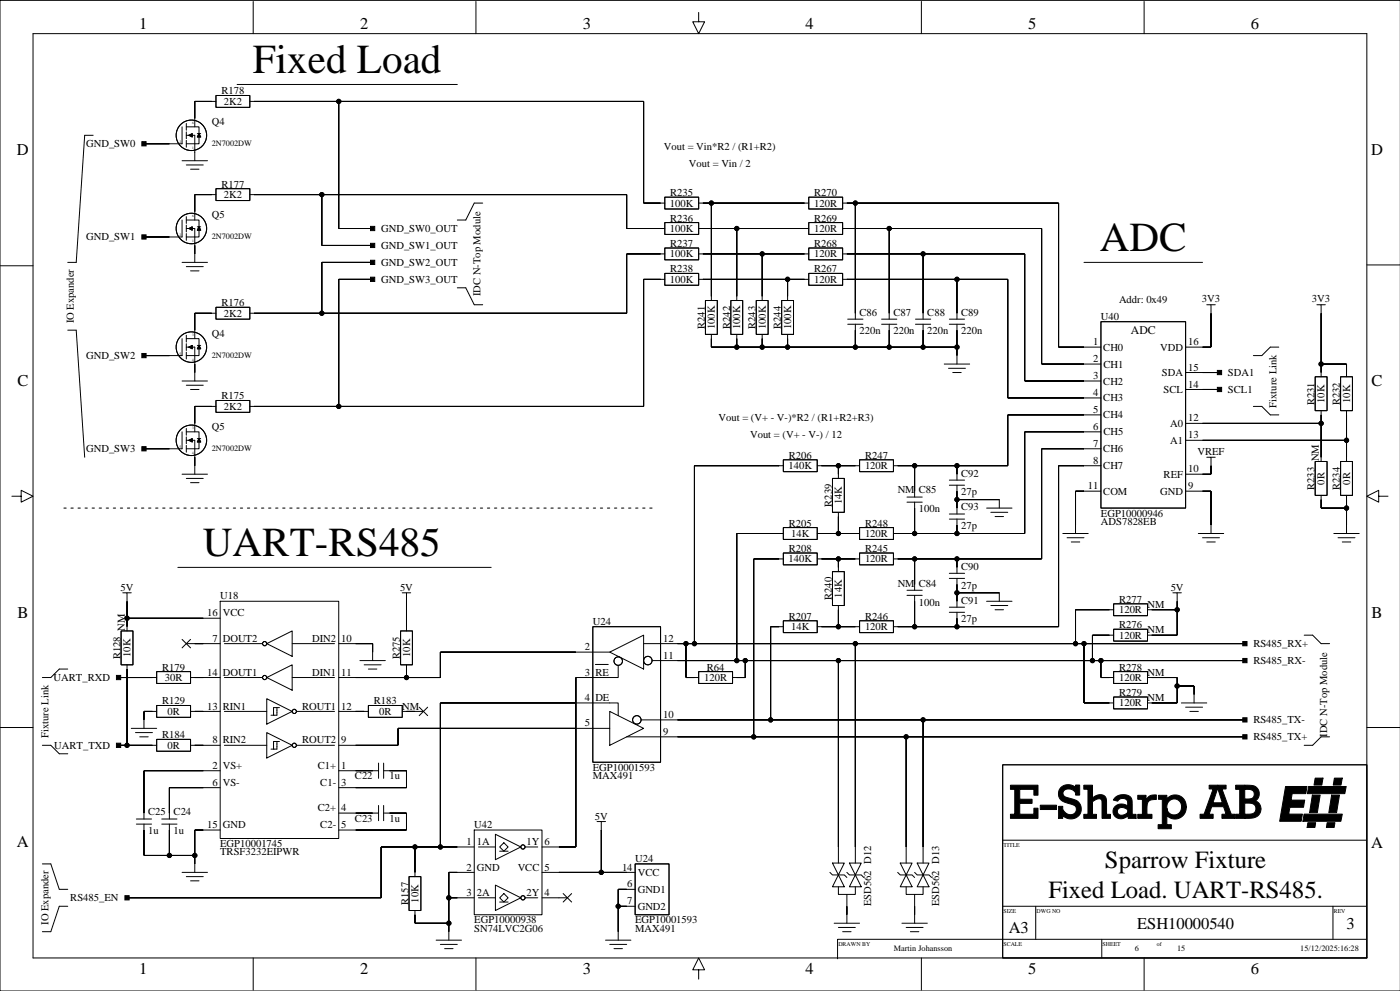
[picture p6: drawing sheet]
<svg xmlns="http://www.w3.org/2000/svg" width="420mm" height="297mm" viewBox="0 0 420 297" stroke-linecap="round" stroke-linejoin="round" font-family="sans-serif">
<g fill="none" stroke="#000" stroke-width=".3">
<path d="M9.9 10.1h400v277h-400zM75.9 .4v9.7M142.7 .4v9.7M209.5 3.7v2.8h1.8l-1.8 3.6-1.8-3.6h1.8M276.3 .4v9.7M343.1 .4v9.7M419.9 .1h-419.9v296.9h419.9M54.6 38v5.1h-11.4M55.9 38h3.8v2M55.9 37v2M55.9 39.5v2.1M64.8 28.6h10.1v3.6h-10.1z"/>
<path d="M64.8 30.4h-6.4v7.6M71.1 25.3h66M74.9 30.4h118.1v30.5h6.3M101.6 30.4v38.1h10.1M27.9 40.6h-2.5l-2.5 38h-2.6M54.6 48.2h7.6M55.9 40.6h2.5v7.6M55.9 42.1v2M55.9 49.4h5M56.6 40.6l1-.6v1.1zM57.1 50.7h2.6M58.4 45.6h.1"/>
<path d="M59.2 40h1M59.7 40l.5 1.1h-1zM59.7 41.1v2h-3.8M64.8 56.6h10.1v3.5h-10.1zM64.8 58.3h-6.4v7.7M74.9 58.3h113v10.2h11.4M96.5 58.3v15.3h15.2M199.3 59.1h10.2v3.6h-10.2zM242.5 59.1h10.2v3.6h-10.2zM0 79.7h9.9M54.6 66v5h-11.4M54.6 78.6h7.6"/>
<path d="M55.9 66h3.8v2M55.9 68.5h2.5v10.1M55.9 64.9v2.1M55.9 67.5v2M55.9 70v2M55.9 79.9h5M56.6 68.5l1-.5v1zM59.2 68h1M59.7 68l.5 1h-1zM59.7 69v2h-3.8M111.7 78.6h-15.2v15.3M144.7 60.9h-2.5l-2.5 5.1h-2.6"/>
<path d="M199.3 66.7h10.2v3.6h-10.2zM199.3 74.3h10.2v3.6h-10.2zM199.3 76.1h-11.4v17.8h-113M209.5 68.5h33M209.5 60.9h33M209.5 76.1h33M213.3 60.9v29.2M220.9 68.5v21.6M228.5 76.1v14M242.5 74.3h10.2v3.6h-10.2zM242.5 66.7h10.2v3.6h-10.2zM252.7 68.5h59.6v40.6h17.8"/>
<path d="M252.7 60.9h64.7v43.1h12.7M252.7 76.1h54.6v38.1h22.8M256.5 60.9v34.8M266.6 68.5v27.2M276.8 76.1v19.6M325 78.6h35.6M409.9 79.4h9.9M20.3 99h2.6l2.5 38.1M57.1 81.2h2.6M64.8 92.1h10.1v3.6h-10.1zM64.8 93.9h-6.4v7.6M111.7 83.7h-10.1v38.1"/>
<path d="M137.1 86.3h2.6l2.5 5h2.5M199.3 81.9h10.2v3.6h-10.2zM199.3 83.7h-6.3v38.1h-118.1M209.5 83.7h33M211.5 90.1h3.6v10.1h-3.6zM219.2 90.1h3.5v10.1h-3.5zM226.8 90.1h3.5v10.1h-3.5zM234.4 90.1h3.5v10.1h-3.5zM236.2 83.7v6.4M242.5 81.9h10.2v3.6h-10.2zM252.7 83.7h49.5v35.6h27.9M254.2 95.7h4.6"/>
<path d="M254.2 97.2h4.6M256.5 97.2v6.8M264.4 95.7h4.5M264.4 97.2h4.5M266.6 97.2v6.8M274.5 95.7h4.6M274.5 97.2h4.6M276.8 97.2v6.8M284.7 95.7h4.5M284.7 97.2h4.5M287 83.7v12M287 97.2v11.9"/>
<path d="M330.1 96.4h25.4v55.9h-25.4zM361.9 91.3h1.2v12.7h-7.6M363.1 93.9h.1M363.1 91.3h1.3M394.9 91.3h1.2v21.6M396.1 93.9h.1M396.1 91.3h1.3M54.6 101.5v5.1h-11.4M54.6 114.2h7.6M55.9 101.5h3.8v2M55.9 104h2.5v10.2M55.9 100.5v2"/>
<path d="M55.9 103v2.1M55.9 105.6v2M55.9 115.5h5M56.6 104l1-.5v1.1zM57.1 116.7h2.6M59.2 103.5h1M59.7 103.5l.5 1.1h-1zM59.7 104.6v2h-3.8M213.3 100.2v3.8h73.7M220.9 100.2v3.8M228.5 100.2v3.8M236.2 100.2v3.8"/>
<path d="M283.1 109.1h7.7M284.4 110.4h5.1M285.7 111.7h2.5M355.5 116.7h10.2M355.5 111.7h10.2M383.5 104h-2.6l-2.5 2.6h-2.6M394.4 112.9h3.5v10.2h-3.5zM396.1 109.1h7.7v3.8M402 112.9h3.5v10.2h-3.5zM54.6 129.4v5.1h-11.4M55.9 129.4h3.8v2.1M55.9 132h2.5v10.1"/>
<path d="M55.9 128.4v2.1M55.9 131v2M55.9 133.5v2M56.6 132l1-.5v1zM59.2 131.5h1M59.7 131.5l.5 1h-1zM59.7 132.5v2h-3.8M64.8 120h10.1v3.6h-10.1zM64.8 121.8h-6.4v7.6M234.9 137.8h10.2v3.6h-10.2zM234.9 139.6h-26.7v53.3M245.1 139.6h12.7"/>
<path d="M251.4 139.6v3.8M257.8 137.8h10.1v3.6h-10.1zM274.3 139.6v9.4M287 139.6v4.3M330.1 129.4h-22.8v30.5h-39.4M330.1 124.4h-27.9v15.2h-34.3M330.1 139.6h-12.7v48.2h-49.5M330.1 134.5h-17.8v33h-44.4M355.5 132h48.3M355.5 126.9h40.6M361.9 137.1h1.2v5h-7.6M363.1 139.6h.1"/>
<path d="M363.1 137.1h1.3M375.8 121.8h2.6l2.5 2.6h2.6M394.4 138.3h3.5v10.2h-3.5zM396.1 123.1v15.2M402 138.3h3.5v10.2h-3.5zM403.8 123.1v15.2M3.6 148.7h2.7v-1.7l3.6 1.7-3.6 1.8v-1.8M54.6 142.1h7.6M55.9 143.4h5M57.1 144.7h2.6M234.9 158.1h10.2v3.6h-10.2zM234.9 159.9h-14v38.1"/>
<path d="M245.1 159.9h12.7M249.6 143.4h3.6v10.2h-3.6zM251.4 153.6v6.3M257.8 158.1h10.1v3.6h-10.1zM272 149h4.5M272 150.5h4.5M274.3 150.5v9.4M284.7 145.4h4.5M284.7 143.9h4.5M284.7 155.6h4.5M284.7 154.1h4.5M287 145.4v8.7"/>
<path d="M287 155.6v4.3M287 149.8h12.7v2.5M295.8 152.3h7.7M297.1 153.6h5.1M298.4 154.8h2.5M318.7 159.9h7.6M330.1 147.2h-7.6v12.7M355.5 147.2h7.6v12.7M359.3 159.9h7.6M396.1 148.5v3.8h7.7M400 159.9h7.6M403.8 148.5v11.4"/>
<path d="M413.4 148.7v-1.7l-3.5 1.7 3.5 1.8v-1.8h2.8M36.8 177.7h1.3v11.4M38.1 177.7h1.3M53.3 170.1h94M120.6 177.7h1.3v11.4M121.9 177.7h1.3M234.9 165.8h10.2v3.5h-10.2zM234.9 167.5h-8.9v53.4M245.1 167.5h12.7M249.6 171.3h3.6v10.2h-3.6zM251.4 167.5v3.8M257.8 165.8h10.1v3.5h-10.1z"/>
<path d="M272 176.9h4.5M272 178.4h4.5M274.3 167.5v9.4M274.3 178.4v9.4M284.7 173.4h4.5M284.7 171.8h4.5M287 177.7h12.7v2.5M287 167.5v4.3M287 173.4v8.6M320 161.2h5M321.2 162.4h2.6M351.7 177.7h1.3v12.7h-8.9"/>
<path d="M353 177.7h1.2M360.6 161.2h5.1M361.9 162.4h2.5M401.2 161.2h5.1M402.5 162.4h2.5M36.3 189.1h3.6v10.2h-3.6zM38.1 180.2h.1M38.1 185.3h27.9M38.1 199.3v24.1M54.6 191.7l2.5 2.5M55.9 192.9h10.1M57.1 191.7l-2.5 2.5"/>
<path d="M66 180.2h35.6v71.1h-35.6zM67.3 192.9h11.4M80 192.9l7.6-3.8v7.6zM87.6 192.9h12.7M101.6 192.9h10.1v5.1M107.9 198h7.6M109.2 199.3h5.1M120.1 189.1h3.6v10.2h-3.6zM121.9 180.2h.1M121.9 199.3v3.8M177.8 187.8h20.3v40.7h-20.3zM178.5 199.2h3.9"/>
<path d="M182.8 195.5l10.2-5.1v10.1zM182.8 195.5h-50.7v7.6h-30.5M185.4 199.4v3.7h-12.7v50.8h-10.2M193 192.9h180.3M195.5 198h177.8M205.7 192.9v10.2h3.8M223.5 198v5.1h-3.8M234.9 186.1h10.2v3.5h-10.2zM234.9 187.8h-3.8v28M245.1 187.8h12.7M251.4 181.5v6.3M251.4 198v60.7"/>
<path d="M256.5 192.9v65.8M257.8 186.1h10.1v3.5h-10.1zM284.7 183.5h4.5M284.7 182h4.5M287 183.5v4.3M295.8 180.2h7.7M297.1 181.5h5.1M298.4 182.8h2.5M325 192.9v17.8h8.9M330.1 198v5.1h3.8M333.9 188.6h10.2v3.6h-10.2zM333.9 181h10.2v3.5h-10.2z"/>
<path d="M333.9 190.4h-6.3v7.6M333.9 182.8h-11.4v10.1M344.1 182.8h8.9M353 180.2h.1M391.1 190.4h2.5l2.5 2.5h2.6M0 218.1h9.9M20.3 200.5h-2.5l-2.6 2.6h-2.5M35.6 203.1h11.4M39.4 218.3h7.6M40.6 219.6h5.1M47 201.3h10.1v3.6h-10.1zM47 211.5h10.1v3.5h-10.1z"/>
<path d="M47 213.2h-3.8v5.1M57.1 203.1h8.9M57.1 213.2h8.9M67.3 203.1h11.4M67.3 213.2h12.7M80 209.4l7.6 3.8-7.6 3.8zM80 203.1l7.6-3.8v7.6zM80 219.6l7.6 3.8-7.6 3.8zM83 212.1v2.3h-1.7M83.8 212.1h-1.8v2.3M87.6 203.1h12.7M88.9 213.2h11.4"/>
<path d="M101.6 213.2h8.9M110.5 211.5h10.1v3.5h-10.1zM110.5 200.5h2.5M120.6 213.2h6.4M125.7 212l2.5 2.5M128.2 212l-2.5 2.5M182.8 213.2l10.2 5.1-10.2 5.1zM182.8 218.3h-63.4v5.1h-17.8M185.4 214.5v-3.8h-53.3v43.2M192.2 215.8h181.1M209.5 201.3h10.2v3.6h-10.2zM276.8 215.8v42.9"/>
<path d="M333.9 201.3h10.2v3.6h-10.2zM333.9 208.9h10.2v3.6h-10.2zM344.1 203.1h8.9v7.6h-8.9M353 205.6h5.1v5.1M354.2 210.7h7.7M355.5 212h5.1M356.8 213.2h2.5M409.9 218.1h9.9M12.7 223.4h2.5l2.6 2.5h2.5M35.6 223.4h11.4M41.9 220.9h2.5M47 221.6h10.1v3.6h-10.1z"/>
<path d="M57.1 223.4h8.9M66 236.1h-15.2v9.4M66 231h-22.8v14.5M67.3 223.4h12.7M83 222.3v2.2h-1.7M83.8 222.3h-1.8v2.2M88.9 223.4h11.4M101.6 231h11.9M113.5 228.7v4.6M115 231h6.9v5.1h-20.3M115 228.7v4.6M187.9 220.9h185.4"/>
<path d="M271.7 220.9v37.8M300.7 229.2h109.2v57.9h-109.2zM398.7 220.9h-2.6l-2.5 2.5h-2.5M12.7 258.9h2.5l2.6 7.7h2.5M40.9 247h4.6M40.9 245.5h4.6M43.2 247v9.4h15.2M48.5 247h4.6M48.5 245.5h4.6M50.8 247v9.4M66 248.8h-7.6v12.7M101.6 243.7h11.9"/>
<path d="M113.5 241.4v4.6M115 243.7h6.9v5.1h-20.3M115 241.4v4.6M124.4 253.9v8.9M142.2 248.8h20.3v25.4h-20.3zM142.2 253.9h-27.9v15.2h-76.2M143.5 253.9h5.1M148.6 250.1l7.6 3.8-7.6 3.8zM149.8 255.1h2.6M151.1 252.6l1.3 1.3-1.3 1.2-1.3-1.2zM157.4 253.9h3.9M179 246.3h1.3v15.2"/>
<path d="M180.3 248.8h.1M180.3 246.3h1.3M190.5 258.9h10.1v15.3h-10.1zM249.6 258.7h3.6l-1.8 3.5zM254.7 258.7h3.6l-1.8 3.5zM269.9 258.7h3.6l-1.8 3.5zM275 258.7h3.6l-1.8 3.5zM300.7 251.8h108.9M20.3 271.6h-2.5l-2.6 7.7h-2.5M54.6 261.5h7.6M55.9 262.8h5M57.1 264h2.6"/>
<path d="M122.7 262.8h3.5v10.1h-3.5zM124.4 272.9v3.8h10.2M134.6 269.1h7.6M142.2 261.5h-7.6v20.3M143.5 269.1h5.1M148.6 265.3l7.6 3.8-7.6 3.8zM149.8 270.4h2.6M151.1 267.8l1.3 1.3-1.3 1.3-1.3-1.3zM157.4 269.1h3.9M162.5 261.5h28M162.5 269.1h7.6M167.6 269.1h.1"/>
<path d="M168.9 267.8l2.5 2.6M171.4 267.8l-2.5 2.6M185.4 271.6h5.1M190.5 266.6h-5.1v15.2M248.9 261.5l.7 .7h3.6l.7 .8M250.1 276.7h7.7M251.4 262.2l1.8 3.6h-3.6zM251.4 265.8v2.3h5.1v-2.3M251.4 278h5.1M252.7 279.3h2.5M253.9 261.5l.8 .7h3.6l.7 .8M253.9 268.1v8.6"/>
<path d="M256.5 262.2l1.8 3.6h-3.6zM269.2 261.5l.7 .7h3.6l.8 .8M270.4 276.7h7.7M271.7 262.2l1.8 3.6h-3.6zM271.7 265.8v2.3h5.1v-2.3M271.7 278h5.1M273 279.3h2.5M274.3 261.5l.7 .7h3.6l.7 .8M274.3 268.1v8.6M276.8 262.2l1.8 3.6h-3.6zM300.7 271.6h108.9M310.6 271.6v9.9"/>
<path d="M399.7 271.6v9.9M75.9 287.1v9.7M130.8 281.8h7.6M132.1 283.1h5M133.3 284.3h2.6M142.7 287.1v9.7M181.6 281.8h7.6M182.8 283.1h5.1M184.1 284.3h2.5M209.5 290.7h1.8l-1.8-3.6-1.8 3.6h1.8v2.8M276.3 287.1v9.7M330.4 281.5v5.6"/>
<path d="M343.1 287.1v9.7M409.6 281.5h-158.5v5.9"/>
<circle cx="101.6" cy="30.4" r=".63"/>
<circle cx="57.4" cy="40.6" r="4.6"/>
<circle cx="96.5" cy="58.3" r=".63"/>
<circle cx="57.4" cy="68.5" r="4.6"/>
<circle cx="213.3" cy="60.9" r=".63"/>
<circle cx="220.9" cy="68.5" r=".63"/>
<circle cx="228.5" cy="76.1" r=".63"/>
<circle cx="256.5" cy="60.9" r=".63"/>
<circle cx="266.6" cy="68.5" r=".63"/>
<circle cx="276.8" cy="76.1" r=".63"/>
<circle cx="96.5" cy="93.9" r=".63"/>
<circle cx="236.2" cy="83.7" r=".63"/>
<circle cx="287" cy="83.7" r=".63"/>
<circle cx="57.4" cy="104" r="4.6"/>
<circle cx="220.9" cy="104" r=".63"/>
<circle cx="228.5" cy="104" r=".63"/>
<circle cx="236.2" cy="104" r=".63"/>
<circle cx="256.5" cy="104" r=".63"/>
<circle cx="266.6" cy="104" r=".63"/>
<circle cx="276.8" cy="104" r=".63"/>
<circle cx="287" cy="104" r=".63"/>
<circle cx="396.1" cy="109.1" r=".63"/>
<circle cx="57.4" cy="132" r="4.6"/>
<circle cx="101.6" cy="121.8" r=".63"/>
<circle cx="251.4" cy="139.6" r=".63"/>
<circle cx="274.3" cy="139.6" r=".63"/>
<circle cx="287" cy="139.6" r=".63"/>
<circle cx="396.1" cy="126.9" r=".63"/>
<circle cx="403.8" cy="132" r=".63"/>
<circle cx="251.4" cy="159.9" r=".63"/>
<circle cx="274.3" cy="159.9" r=".63"/>
<circle cx="287" cy="149.8" r=".63"/>
<circle cx="287" cy="159.9" r=".63"/>
<circle cx="403.8" cy="152.3" r=".63"/>
<circle cx="251.4" cy="167.5" r=".63"/>
<circle cx="274.3" cy="167.5" r=".63"/>
<circle cx="287" cy="177.7" r=".63"/>
<circle cx="287" cy="167.5" r=".63"/>
<circle cx="38.1" cy="185.3" r=".63"/>
<circle cx="79.4" cy="192.9" r=".63"/>
<circle cx="185.4" cy="198.2" r="1.27"/>
<circle cx="194.3" cy="198" r="1.27"/>
<circle cx="205.7" cy="192.9" r=".63"/>
<circle cx="208.2" cy="192.9" r=".63"/>
<circle cx="220.9" cy="198" r=".63"/>
<circle cx="223.5" cy="198" r=".63"/>
<circle cx="251.4" cy="198" r=".63"/>
<circle cx="251.4" cy="187.8" r=".63"/>
<circle cx="256.5" cy="192.9" r=".63"/>
<circle cx="274.3" cy="187.8" r=".63"/>
<circle cx="287" cy="187.8" r=".63"/>
<circle cx="322.5" cy="192.9" r=".63"/>
<circle cx="325" cy="192.9" r=".63"/>
<circle cx="327.6" cy="198" r=".63"/>
<circle cx="330.1" cy="198" r=".63"/>
<circle cx="353" cy="182.8" r=".63"/>
<circle cx="79.4" cy="203.1" r=".63"/>
<circle cx="88.2" cy="213.2" r=".63"/>
<circle cx="121.9" cy="203.1" r=".63"/>
<circle cx="191" cy="215.8" r="1.27"/>
<circle cx="231.1" cy="215.8" r=".63"/>
<circle cx="276.8" cy="215.8" r=".63"/>
<circle cx="353" cy="205.6" r=".63"/>
<circle cx="38.1" cy="223.4" r=".63"/>
<circle cx="88.2" cy="223.4" r=".63"/>
<circle cx="226" cy="220.9" r=".63"/>
<circle cx="271.7" cy="220.9" r=".63"/>
<circle cx="50.8" cy="256.4" r=".63"/>
<circle cx="58.4" cy="256.4" r=".63"/>
<circle cx="124.4" cy="253.9" r=".63"/>
<circle cx="132" cy="253.9" r=".63"/>
<circle cx="156.8" cy="253.9" r=".63"/>
<circle cx="134.6" cy="269.1" r=".63"/>
<circle cx="134.6" cy="276.7" r=".63"/>
<circle cx="156.8" cy="269.1" r=".63"/>
<circle cx="180.3" cy="261.5" r=".63"/>
<circle cx="185.4" cy="271.6" r=".63"/>
</g>
<g fill="#000" stroke="#000" stroke-width=".3">
<path d="M58.4 30.4v5.1z" fill-rule="evenodd"/>
<path d="M58.4 30.4h5.1z" fill-rule="evenodd"/>
<path d="M76.2 30.4h25.4z" fill-rule="evenodd"/>
<path d="M101.6 30.4v38.1z" fill-rule="evenodd"/>
<path d="M101.6 30.4h91.4z" fill-rule="evenodd"/>
<path d="M193 30.4v30.5z" fill-rule="evenodd"/>
<path d="M42.5 42.5h1.3v1.2h-1.3z" fill-rule="evenodd"/>
<path d="M43.2 43.1h7.6z" fill-rule="evenodd"/>
<path d="M56.6 40.6l1-.6v1.1z" fill-rule="evenodd"/>
<path d="M58.4 58.3v5.1z" fill-rule="evenodd"/>
<path d="M59.7 40l.5 1.1h-1z" fill-rule="evenodd"/>
<path d="M58.4 58.3h5.1z" fill-rule="evenodd"/>
<path d="M76.2 58.3h20.3z" fill-rule="evenodd"/>
<path d="M96.5 58.3v15.3z" fill-rule="evenodd"/>
<path d="M187.9 58.3v10.2z" fill-rule="evenodd"/>
<path d="M96.5 58.3h91.4z" fill-rule="evenodd"/>
<path d="M42.5 70.4h1.3v1.3h-1.3z" fill-rule="evenodd"/>
<path d="M43.2 71h7.6z" fill-rule="evenodd"/>
<path d="M56.6 68.5l1-.5v1z" fill-rule="evenodd"/>
<path d="M58.4 73.6v2.5z" fill-rule="evenodd"/>
<path d="M59.7 68l.5 1h-1z" fill-rule="evenodd"/>
<path d="M96.5 78.6v15.3z" fill-rule="evenodd"/>
<path d="M111.1 67.9h1.3v1.2h-1.3z" fill-rule="evenodd"/>
<path d="M111.1 72.9h1.3v1.3h-1.3z" fill-rule="evenodd"/>
<path d="M111.1 78h1.3v1.3h-1.3z" fill-rule="evenodd"/>
<path d="M101.6 68.5h10.1z" fill-rule="evenodd"/>
<path d="M96.5 73.6h15.2z" fill-rule="evenodd"/>
<path d="M96.5 78.6h15.2z" fill-rule="evenodd"/>
<path d="M187.9 76.1v17.8z" fill-rule="evenodd"/>
<path d="M193 60.9h5.1z" fill-rule="evenodd"/>
<path d="M187.9 68.5h10.2z" fill-rule="evenodd"/>
<path d="M187.9 76.1h10.2z" fill-rule="evenodd"/>
<path d="M210.8 60.9h2.5z" fill-rule="evenodd"/>
<path d="M213.3 60.9v27.9z" fill-rule="evenodd"/>
<path d="M210.8 68.5h10.1z" fill-rule="evenodd"/>
<path d="M220.9 68.5v20.3z" fill-rule="evenodd"/>
<path d="M228.5 76.1v12.7z" fill-rule="evenodd"/>
<path d="M210.8 76.1h17.7z" fill-rule="evenodd"/>
<path d="M213.3 60.9h27.9z" fill-rule="evenodd"/>
<path d="M220.9 68.5h20.3z" fill-rule="evenodd"/>
<path d="M228.5 76.1h12.7z" fill-rule="evenodd"/>
<path d="M253.9 60.9h2.6z" fill-rule="evenodd"/>
<path d="M256.5 60.9v33z" fill-rule="evenodd"/>
<path d="M253.9 68.5h12.7z" fill-rule="evenodd"/>
<path d="M266.6 68.5v25.4z" fill-rule="evenodd"/>
<path d="M253.9 76.1h22.9z" fill-rule="evenodd"/>
<path d="M276.8 76.1v17.8z" fill-rule="evenodd"/>
<path d="M276.8 76.1h30.5z" fill-rule="evenodd"/>
<path d="M307.3 76.1v38.1z" fill-rule="evenodd"/>
<path d="M266.6 68.5h45.7z" fill-rule="evenodd"/>
<path d="M312.3 68.5v40.6z" fill-rule="evenodd"/>
<path d="M256.5 60.9h60.9z" fill-rule="evenodd"/>
<path d="M317.4 60.9v43.1z" fill-rule="evenodd"/>
<path d="M58.4 93.9v5.1z" fill-rule="evenodd"/>
<path d="M58.4 93.9h5.1z" fill-rule="evenodd"/>
<path d="M76.2 93.9h20.3z" fill-rule="evenodd"/>
<path d="M101.6 83.7v38.1z" fill-rule="evenodd"/>
<path d="M111.1 83.1h1.3v1.3h-1.3z" fill-rule="evenodd"/>
<path d="M101.6 83.7h10.1z" fill-rule="evenodd"/>
<path d="M96.5 93.9h91.4z" fill-rule="evenodd"/>
<path d="M193 83.7v38.1z" fill-rule="evenodd"/>
<path d="M193 83.7h5.1z" fill-rule="evenodd"/>
<path d="M236.2 83.7v5.1z" fill-rule="evenodd"/>
<path d="M210.8 83.7h25.4z" fill-rule="evenodd"/>
<path d="M236.2 83.7h5z" fill-rule="evenodd"/>
<path d="M256.5 99v5z" fill-rule="evenodd"/>
<path d="M266.6 99v5z" fill-rule="evenodd"/>
<path d="M276.8 99v5z" fill-rule="evenodd"/>
<path d="M287 99v5z" fill-rule="evenodd"/>
<path d="M287 83.7v10.2z" fill-rule="evenodd"/>
<path d="M253.9 83.7h33.1z" fill-rule="evenodd"/>
<path d="M287 83.7h15.2z" fill-rule="evenodd"/>
<path d="M302.2 83.7v35.6z" fill-rule="evenodd"/>
<path d="M363.1 93.9v10.1z" fill-rule="evenodd"/>
<path d="M396.1 93.9v15.2z" fill-rule="evenodd"/>
<path d="M42.5 105.9h1.3v1.3h-1.3z" fill-rule="evenodd"/>
<path d="M43.2 106.6h7.6z" fill-rule="evenodd"/>
<path d="M56.6 104l1-.5v1.1z" fill-rule="evenodd"/>
<path d="M58.4 109.1v2.6z" fill-rule="evenodd"/>
<path d="M59.7 103.5l.5 1.1h-1z" fill-rule="evenodd"/>
<path d="M213.3 101.5v2.5z" fill-rule="evenodd"/>
<path d="M213.3 104h7.6z" fill-rule="evenodd"/>
<path d="M220.9 101.5v2.5z" fill-rule="evenodd"/>
<path d="M228.5 101.5v2.5z" fill-rule="evenodd"/>
<path d="M220.9 104h7.6z" fill-rule="evenodd"/>
<path d="M228.5 104h7.7z" fill-rule="evenodd"/>
<path d="M236.2 101.5v2.5z" fill-rule="evenodd"/>
<path d="M236.2 104h20.3z" fill-rule="evenodd"/>
<path d="M256.5 104h10.1z" fill-rule="evenodd"/>
<path d="M266.6 104h10.2z" fill-rule="evenodd"/>
<path d="M287 104v2.6z" fill-rule="evenodd"/>
<path d="M276.8 104h10.2z" fill-rule="evenodd"/>
<path d="M312.3 109.1h12.7z" fill-rule="evenodd"/>
<path d="M302.2 119.3h22.8z" fill-rule="evenodd"/>
<path d="M307.3 114.2h17.7z" fill-rule="evenodd"/>
<path d="M317.4 104h7.6z" fill-rule="evenodd"/>
<path d="M360.6 104h2.5z" fill-rule="evenodd"/>
<path d="M365 111h1.3v1.3h-1.3z" fill-rule="evenodd"/>
<path d="M365 116.1h1.3v1.3h-1.3z" fill-rule="evenodd"/>
<path d="M360.6 111.7h5.1z" fill-rule="evenodd"/>
<path d="M360.6 116.7h5.1z" fill-rule="evenodd"/>
<path d="M396.1 109.1v2.6z" fill-rule="evenodd"/>
<path d="M396.1 109.1h7.7z" fill-rule="evenodd"/>
<path d="M403.8 109.1v2.6z" fill-rule="evenodd"/>
<path d="M42.5 133.9h1.3v1.3h-1.3z" fill-rule="evenodd"/>
<path d="M43.2 134.5h7.6z" fill-rule="evenodd"/>
<path d="M56.6 132l1-.5v1z" fill-rule="evenodd"/>
<path d="M58.4 137.1v2.5z" fill-rule="evenodd"/>
<path d="M58.4 121.8v5.1z" fill-rule="evenodd"/>
<path d="M59.7 131.5l.5 1h-1z" fill-rule="evenodd"/>
<path d="M58.4 121.8h5.1z" fill-rule="evenodd"/>
<path d="M76.2 121.8h25.4z" fill-rule="evenodd"/>
<path d="M101.6 121.8h91.4z" fill-rule="evenodd"/>
<path d="M208.2 139.6v53.3z" fill-rule="evenodd"/>
<path d="M208.2 139.6h25.4z" fill-rule="evenodd"/>
<path d="M246.3 139.6h5.1z" fill-rule="evenodd"/>
<path d="M251.4 139.6v2.5z" fill-rule="evenodd"/>
<path d="M251.4 139.6h5.1z" fill-rule="evenodd"/>
<path d="M269.2 139.6h5.1z" fill-rule="evenodd"/>
<path d="M274.3 139.6v7.6z" fill-rule="evenodd"/>
<path d="M287 139.6v2.5z" fill-rule="evenodd"/>
<path d="M274.3 139.6h12.7z" fill-rule="evenodd"/>
<path d="M302.2 124.4v15.2z" fill-rule="evenodd"/>
<path d="M287 139.6h15.2z" fill-rule="evenodd"/>
<path d="M307.3 129.4v30.5z" fill-rule="evenodd"/>
<path d="M312.3 134.5v33z" fill-rule="evenodd"/>
<path d="M317.4 139.6v48.2z" fill-rule="evenodd"/>
<path d="M312.3 134.5h12.7z" fill-rule="evenodd"/>
<path d="M317.4 139.6h7.6z" fill-rule="evenodd"/>
<path d="M302.2 124.4h22.8z" fill-rule="evenodd"/>
<path d="M307.3 129.4h17.7z" fill-rule="evenodd"/>
<path d="M363.1 139.6v2.5z" fill-rule="evenodd"/>
<path d="M360.6 126.9h35.5z" fill-rule="evenodd"/>
<path d="M396.1 126.9v10.2z" fill-rule="evenodd"/>
<path d="M396.1 124.4v2.5z" fill-rule="evenodd"/>
<path d="M403.8 124.4v7.6z" fill-rule="evenodd"/>
<path d="M403.8 132v5.1z" fill-rule="evenodd"/>
<path d="M360.6 132h43.2z" fill-rule="evenodd"/>
<path d="M220.9 159.9v38.1z" fill-rule="evenodd"/>
<path d="M220.9 159.9h12.7z" fill-rule="evenodd"/>
<path d="M246.3 159.9h5.1z" fill-rule="evenodd"/>
<path d="M251.4 154.8v5.1z" fill-rule="evenodd"/>
<path d="M251.4 159.9h5.1z" fill-rule="evenodd"/>
<path d="M269.2 159.9h5.1z" fill-rule="evenodd"/>
<path d="M274.3 152.3v7.6z" fill-rule="evenodd"/>
<path d="M287 149.8v2.5z" fill-rule="evenodd"/>
<path d="M287 147.2v2.6z" fill-rule="evenodd"/>
<path d="M287 157.4v2.5z" fill-rule="evenodd"/>
<path d="M274.3 159.9h12.7z" fill-rule="evenodd"/>
<path d="M287 149.8h12.7z" fill-rule="evenodd"/>
<path d="M287 159.9h20.3z" fill-rule="evenodd"/>
<path d="M322.5 147.2v10.2z" fill-rule="evenodd"/>
<path d="M322.5 147.2h2.5z" fill-rule="evenodd"/>
<path d="M363.1 147.2v10.2z" fill-rule="evenodd"/>
<path d="M360.6 147.2h2.5z" fill-rule="evenodd"/>
<path d="M360.6 142.1h2.5z" fill-rule="evenodd"/>
<path d="M396.1 149.8v2.5z" fill-rule="evenodd"/>
<path d="M403.8 149.8v2.5z" fill-rule="evenodd"/>
<path d="M396.1 152.3h7.7z" fill-rule="evenodd"/>
<path d="M403.8 152.3v5.1z" fill-rule="evenodd"/>
<path d="M226 167.5v53.4z" fill-rule="evenodd"/>
<path d="M226 167.5h7.6z" fill-rule="evenodd"/>
<path d="M251.4 167.5v2.6z" fill-rule="evenodd"/>
<path d="M246.3 167.5h5.1z" fill-rule="evenodd"/>
<path d="M251.4 167.5h5.1z" fill-rule="evenodd"/>
<path d="M269.2 167.5h5.1z" fill-rule="evenodd"/>
<path d="M274.3 167.5v7.6z" fill-rule="evenodd"/>
<path d="M287 177.7v2.5z" fill-rule="evenodd"/>
<path d="M287 175.1v2.6z" fill-rule="evenodd"/>
<path d="M287 167.5v2.6z" fill-rule="evenodd"/>
<path d="M274.3 167.5h12.7z" fill-rule="evenodd"/>
<path d="M287 177.7h12.7z" fill-rule="evenodd"/>
<path d="M287 167.5h25.3z" fill-rule="evenodd"/>
<path d="M38.1 185.3v2.5z" fill-rule="evenodd"/>
<path d="M38.1 180.2v5.1z" fill-rule="evenodd"/>
<path d="M38.1 185.3h22.8z" fill-rule="evenodd"/>
<path d="M58.4 192.9h2.5z" fill-rule="evenodd"/>
<path d="M106.7 192.9h5z" fill-rule="evenodd"/>
<path d="M111.7 192.9v2.6z" fill-rule="evenodd"/>
<path d="M121.9 180.2v7.6z" fill-rule="evenodd"/>
<path d="M132.1 195.5v7.6z" fill-rule="evenodd"/>
<path d="M132.1 195.5h40.6z" fill-rule="evenodd"/>
<path d="M205.7 192.9v10.2z" fill-rule="evenodd"/>
<path d="M203.2 192.9h2.5z" fill-rule="evenodd"/>
<path d="M205.7 192.9h2.5z" fill-rule="evenodd"/>
<path d="M203.2 198h17.7z" fill-rule="evenodd"/>
<path d="M220.9 198h2.6z" fill-rule="evenodd"/>
<path d="M223.5 198v5.1z" fill-rule="evenodd"/>
<path d="M231.1 187.8v28z" fill-rule="evenodd"/>
<path d="M231.1 187.8h2.5z" fill-rule="evenodd"/>
<path d="M251.4 182.8v5z" fill-rule="evenodd"/>
<path d="M246.3 187.8h5.1z" fill-rule="evenodd"/>
<path d="M251.4 198v55.9z" fill-rule="evenodd"/>
<path d="M223.5 198h27.9z" fill-rule="evenodd"/>
<path d="M251.4 187.8h5.1z" fill-rule="evenodd"/>
<path d="M256.5 192.9v61z" fill-rule="evenodd"/>
<path d="M208.2 192.9h48.3z" fill-rule="evenodd"/>
<path d="M269.2 187.8h5.1z" fill-rule="evenodd"/>
<path d="M274.3 180.2v7.6z" fill-rule="evenodd"/>
<path d="M287 185.3v2.5z" fill-rule="evenodd"/>
<path d="M274.3 187.8h12.7z" fill-rule="evenodd"/>
<path d="M287 187.8h30.4z" fill-rule="evenodd"/>
<path d="M256.5 192.9h66z" fill-rule="evenodd"/>
<path d="M322.5 182.8v10.1z" fill-rule="evenodd"/>
<path d="M322.5 192.9h2.5z" fill-rule="evenodd"/>
<path d="M325 192.9v17.8z" fill-rule="evenodd"/>
<path d="M251.4 198h76.2z" fill-rule="evenodd"/>
<path d="M327.6 190.4v7.6z" fill-rule="evenodd"/>
<path d="M330.1 198v5.1z" fill-rule="evenodd"/>
<path d="M327.6 198h2.5z" fill-rule="evenodd"/>
<path d="M327.6 190.4h5.1z" fill-rule="evenodd"/>
<path d="M322.5 182.8h10.2z" fill-rule="evenodd"/>
<path d="M345.4 182.8h7.6z" fill-rule="evenodd"/>
<path d="M353 180.2v2.6z" fill-rule="evenodd"/>
<path d="M345.4 190.4h7.6z" fill-rule="evenodd"/>
<path d="M353 182.8v7.6z" fill-rule="evenodd"/>
<path d="M372.7 197.4h1.2v1.2h-1.2z" fill-rule="evenodd"/>
<path d="M372.7 192.3h1.2v1.3h-1.2z" fill-rule="evenodd"/>
<path d="M330.1 198h43.2z" fill-rule="evenodd"/>
<path d="M325 192.9h48.3z" fill-rule="evenodd"/>
<path d="M34.9 202.4h1.3v1.3h-1.3z" fill-rule="evenodd"/>
<path d="M38.1 200.5v22.9z" fill-rule="evenodd"/>
<path d="M43.2 213.2v2.6z" fill-rule="evenodd"/>
<path d="M35.6 203.1h10.1z" fill-rule="evenodd"/>
<path d="M43.2 213.2h2.5z" fill-rule="evenodd"/>
<path d="M58.4 203.1h2.5z" fill-rule="evenodd"/>
<path d="M58.4 213.2h2.5z" fill-rule="evenodd"/>
<path d="M106.7 213.2h2.5z" fill-rule="evenodd"/>
<path d="M119.4 218.3v5.1z" fill-rule="evenodd"/>
<path d="M121.9 200.5v2.6z" fill-rule="evenodd"/>
<path d="M106.7 203.1h15.2z" fill-rule="evenodd"/>
<path d="M121.9 213.2h2.5z" fill-rule="evenodd"/>
<path d="M132.1 210.7v43.2z" fill-rule="evenodd"/>
<path d="M121.9 203.1h10.2z" fill-rule="evenodd"/>
<path d="M119.4 218.3h53.3z" fill-rule="evenodd"/>
<path d="M172.7 203.1v50.8z" fill-rule="evenodd"/>
<path d="M132.1 210.7h40.6z" fill-rule="evenodd"/>
<path d="M205.7 203.1h2.5z" fill-rule="evenodd"/>
<path d="M220.9 203.1h2.6z" fill-rule="evenodd"/>
<path d="M203.2 215.8h27.9z" fill-rule="evenodd"/>
<path d="M231.1 215.8h45.7z" fill-rule="evenodd"/>
<path d="M276.8 215.8v38.1z" fill-rule="evenodd"/>
<path d="M330.1 203.1h2.6z" fill-rule="evenodd"/>
<path d="M325 210.7h7.7z" fill-rule="evenodd"/>
<path d="M345.4 203.1h7.6z" fill-rule="evenodd"/>
<path d="M353 203.1v2.5z" fill-rule="evenodd"/>
<path d="M345.4 210.7h7.6z" fill-rule="evenodd"/>
<path d="M353 205.6v5.1z" fill-rule="evenodd"/>
<path d="M358.1 205.6v2.6z" fill-rule="evenodd"/>
<path d="M353 205.6h5.1z" fill-rule="evenodd"/>
<path d="M372.7 215.1h1.2v1.3h-1.2z" fill-rule="evenodd"/>
<path d="M276.8 215.8h96.5z" fill-rule="evenodd"/>
<path d="M34.9 222.8h1.3v1.2h-1.3z" fill-rule="evenodd"/>
<path d="M35.6 223.4h2.5z" fill-rule="evenodd"/>
<path d="M43.2 231v12.7z" fill-rule="evenodd"/>
<path d="M38.1 223.4h7.6z" fill-rule="evenodd"/>
<path d="M50.8 236.1v7.6z" fill-rule="evenodd"/>
<path d="M50.8 236.1h10.1z" fill-rule="evenodd"/>
<path d="M43.2 231h17.7z" fill-rule="evenodd"/>
<path d="M58.4 223.4h2.5z" fill-rule="evenodd"/>
<path d="M106.7 231h5z" fill-rule="evenodd"/>
<path d="M106.7 223.4h12.7z" fill-rule="evenodd"/>
<path d="M116.8 231h5.1z" fill-rule="evenodd"/>
<path d="M106.7 236.1h15.2z" fill-rule="evenodd"/>
<path d="M121.9 231v5.1z" fill-rule="evenodd"/>
<path d="M203.2 220.9h22.8z" fill-rule="evenodd"/>
<path d="M226 220.9h45.7z" fill-rule="evenodd"/>
<path d="M271.7 220.9v33z" fill-rule="evenodd"/>
<path d="M372.7 220.2h1.2v1.3h-1.2z" fill-rule="evenodd"/>
<path d="M271.7 220.9h101.6z" fill-rule="evenodd"/>
<path d="M393.5 238.3h2.4l-.9 5.3h-2.3z" fill-rule="evenodd"/>
<path d="M394.4 233.2h2.3l-.3 2.1h-2.4z" fill-rule="evenodd"/>
<path d="M399.3 238.3h2.4l-.9 5.3h-2.3z" fill-rule="evenodd"/>
<path d="M392.4 235.7h11.3l-.4 2.2h-11.3z" fill-rule="evenodd"/>
<path d="M400.1 233.2h2.4l-.4 2.1h-2.3z" fill-rule="evenodd"/>
<path d="M43.2 248.8v7.6z" fill-rule="evenodd"/>
<path d="M43.2 256.4h7.6z" fill-rule="evenodd"/>
<path d="M50.8 248.8v7.6z" fill-rule="evenodd"/>
<path d="M58.4 256.4v2.5z" fill-rule="evenodd"/>
<path d="M50.8 256.4h7.6z" fill-rule="evenodd"/>
<path d="M58.4 248.8v7.6z" fill-rule="evenodd"/>
<path d="M58.4 248.8h2.5z" fill-rule="evenodd"/>
<path d="M106.7 243.7h5z" fill-rule="evenodd"/>
<path d="M114.3 253.9v15.2z" fill-rule="evenodd"/>
<path d="M116.8 243.7h5.1z" fill-rule="evenodd"/>
<path d="M121.9 243.7v5.1z" fill-rule="evenodd"/>
<path d="M106.7 248.8h15.2z" fill-rule="evenodd"/>
<path d="M114.3 253.9h10.1z" fill-rule="evenodd"/>
<path d="M124.4 253.9v7.6z" fill-rule="evenodd"/>
<path d="M124.4 253.9h7.7z" fill-rule="evenodd"/>
<path d="M132.1 253.9h5z" fill-rule="evenodd"/>
<path d="M167.6 253.9h5.1z" fill-rule="evenodd"/>
<path d="M180.3 248.8v12.7z" fill-rule="evenodd"/>
<path d="M303 235.4h8.3v3h-1.3v-1.8h-4.2v3h3.7v1.2h-3.7v3.3h4.2v-1.9h1.3v3.1h-8.3v-1.2h1.3v-7.5h-1.3z" fill-rule="evenodd"/>
<path d="M311.9 241.3h4.9v1.3h-4.9z" fill-rule="evenodd"/>
<path d="M318.1 236.1a3.4 3.4 0 0 1 4.4-.1v-.7h1.2v3h-1.2a1.9 1.9 0 0 0-2.1-1.8 1.37 1.37 0 0 0-1.7 1.3 1.37 1.37 0 0 0 1.6 1.4l1.1 .2a3.1 3.1 0 0 1 2.6 4.3 3.1 3.1 0 0 1-4.9 1.1l-.4-.3v.8h-1.3v-3.6h1.3a2.36 2.36 0 0 0 2.3 2.5 1.61 1.61 0 0 0 1.8-1.6 1.61 1.61 0 0 0-1.8-1.6l-1-.3a2.79 2.79 0 0 1-2.4-1.7 2.79 2.79 0 0 1 .5-2.9z" fill-rule="evenodd"/>
<path d="M325 235.4h2.6v3.8a2.57 2.57 0 0 1 3.9-.3l.3 1.2v4h1.2v1.2h-2.5l-.1-4.9-.2-.8a1.58 1.58 0 0 0-2.1 .4l-.5 .3v3.8h1.2v1.2h-3.8v-1.2h1.2v-7.5h-1.2z" fill-rule="evenodd"/>
<path d="M334.5 239a3.3 3.3 0 0 1 4.7 .2l.3 1.1v3.8h1.2v1.2h-2.4l-.1-2.6a1.8 1.8 0 0 0-3.1 .2 1.32 1.32 0 0 0 .6 1.4 1.32 1.32 0 0 0 1.5-.1l.9-.7v1.1a2.39 2.39 0 0 1-3.2 .6 2.39 2.39 0 0 1-.8-3.2 2.93 2.93 0 0 1 4.1-.4l-.1-1.4-.4-.5a1.85 1.85 0 0 0-2.6 .4l-1.3-.3z" fill-rule="evenodd"/>
<path d="M341.2 238.4h2.4v1.5l.5-.8 .7-.6 1.9-.2v1.3a2.04 2.04 0 0 0-2.7 1.6l-.1 2.9h1.5v1.2h-4.2v-1.2h1.4v-4.5h-1.4z" fill-rule="evenodd"/>
<path d="M347.4 238.4h2.5v1.1a3.4 3.4 0 0 1 4.4-.7 3.4 3.4 0 0 1 1.3 4.3 3.4 3.4 0 0 1-5.7 1.3v-2.1l.4 1a2.29 2.29 0 0 0 3.2 .3 2.29 2.29 0 0 0 .3-3.2 2.29 2.29 0 0 0-3.2-.3l-.6 .8-.1 .8v5.5h1.3v1.2h-3.9v-1.2h1.2v-7.6h-1.1z" fill-rule="evenodd"/>
<path d="M362.6 235.4h2.5v1.1l-1.4 4.1h2.8l-1.4-4.1v-1.1h2.6v1.1h-1.3l2.8 7.6h1.1v1.2h-3.9v-1.2h1.3l-.8-2.3h-3.6l-.7 2.3h1.2v1.2h-3.9v-1.2h1.2l2.7-7.6h-1.2z" fill-rule="evenodd"/>
<path d="M370.5 235.4h2.7v4.1h1a1.51 1.51 0 0 0 1.9-1.5 1.51 1.51 0 0 0-1.9-1.4h-.9v-1.2h.5a3 3 0 0 1 3.7 1.7 2.38 2.38 0 0 1-1.1 2.9 2.77 2.77 0 0 1 1.6 3.4 2.77 2.77 0 0 1-3.3 1.9h-1.4v-1.2l1.5-.1a1.68 1.68 0 0 0 1.8-1.8 1.68 1.68 0 0 0-2.2-1.5h-1.2v4.6h-2.7v-1.2h1.2v-7.5h-1.2z" fill-rule="evenodd"/>
<path d="M385.5 235.7h6.4l-.3 2.2h-4.1l-.4 1.9h4.1l-.3 2.2h-4.1l-.4 2h4.1l-.3 2.2h-6.5z" fill-rule="evenodd"/>
<path d="M391 244h11.5l-.4 2.2h-11.4z" fill-rule="evenodd"/>
<path d="M392.2 246.6h2.3l-.2 1.4h-2.3z" fill-rule="evenodd"/>
<path d="M398 246.6h2.3l-.2 1.4h-2.4z" fill-rule="evenodd"/>
<path d="M37.5 268.5h1.2v1.2h-1.2z" fill-rule="evenodd"/>
<path d="M38.1 269.1h76.2z" fill-rule="evenodd"/>
<path d="M124.4 274.2v2.5z" fill-rule="evenodd"/>
<path d="M124.4 276.7h10.2z" fill-rule="evenodd"/>
<path d="M134.6 276.7v2.6z" fill-rule="evenodd"/>
<path d="M134.6 261.5v7.6z" fill-rule="evenodd"/>
<path d="M134.6 269.1v7.6z" fill-rule="evenodd"/>
<path d="M134.6 261.5h2.5z" fill-rule="evenodd"/>
<path d="M134.6 269.1h2.5z" fill-rule="evenodd"/>
<path d="M167.6 261.5h12.7z" fill-rule="evenodd"/>
<path d="M185.4 271.6v7.7z" fill-rule="evenodd"/>
<path d="M185.4 266.6v5z" fill-rule="evenodd"/>
<path d="M185.4 271.6h2.5z" fill-rule="evenodd"/>
<path d="M185.4 266.6h2.5z" fill-rule="evenodd"/>
<path d="M180.3 261.5h7.6z" fill-rule="evenodd"/>
<path d="M253.9 271.6v2.6z" fill-rule="evenodd"/>
<path d="M274.3 271.6v2.6z" fill-rule="evenodd"/>
<circle cx="101.6" cy="30.4" r=".63"/>
<circle cx="96.5" cy="58.3" r=".63"/>
<circle cx="213.3" cy="60.9" r=".63"/>
<circle cx="220.9" cy="68.5" r=".63"/>
<circle cx="228.5" cy="76.1" r=".63"/>
<circle cx="256.5" cy="60.9" r=".63"/>
<circle cx="266.6" cy="68.5" r=".63"/>
<circle cx="276.8" cy="76.1" r=".63"/>
<circle cx="96.5" cy="93.9" r=".63"/>
<circle cx="236.2" cy="83.7" r=".63"/>
<circle cx="287" cy="83.7" r=".63"/>
<circle cx="220.9" cy="104" r=".63"/>
<circle cx="228.5" cy="104" r=".63"/>
<circle cx="236.2" cy="104" r=".63"/>
<circle cx="256.5" cy="104" r=".63"/>
<circle cx="266.6" cy="104" r=".63"/>
<circle cx="276.8" cy="104" r=".63"/>
<circle cx="287" cy="104" r=".63"/>
<circle cx="396.1" cy="109.1" r=".63"/>
<circle cx="101.6" cy="121.8" r=".63"/>
<circle cx="251.4" cy="139.6" r=".63"/>
<circle cx="274.3" cy="139.6" r=".63"/>
<circle cx="287" cy="139.6" r=".63"/>
<circle cx="396.1" cy="126.9" r=".63"/>
<circle cx="403.8" cy="132" r=".63"/>
<circle cx="251.4" cy="159.9" r=".63"/>
<circle cx="274.3" cy="159.9" r=".63"/>
<circle cx="287" cy="149.8" r=".63"/>
<circle cx="287" cy="159.9" r=".63"/>
<circle cx="403.8" cy="152.3" r=".63"/>
<circle cx="251.4" cy="167.5" r=".63"/>
<circle cx="274.3" cy="167.5" r=".63"/>
<circle cx="287" cy="177.7" r=".63"/>
<circle cx="287" cy="167.5" r=".63"/>
<circle cx="38.1" cy="185.3" r=".63"/>
<circle cx="205.7" cy="192.9" r=".63"/>
<circle cx="208.2" cy="192.9" r=".63"/>
<circle cx="220.9" cy="198" r=".63"/>
<circle cx="223.5" cy="198" r=".63"/>
<circle cx="251.4" cy="198" r=".63"/>
<circle cx="251.4" cy="187.8" r=".63"/>
<circle cx="256.5" cy="192.9" r=".63"/>
<circle cx="274.3" cy="187.8" r=".63"/>
<circle cx="287" cy="187.8" r=".63"/>
<circle cx="322.5" cy="192.9" r=".63"/>
<circle cx="325" cy="192.9" r=".63"/>
<circle cx="327.6" cy="198" r=".63"/>
<circle cx="330.1" cy="198" r=".63"/>
<circle cx="353" cy="182.8" r=".63"/>
<circle cx="121.9" cy="203.1" r=".63"/>
<circle cx="231.1" cy="215.8" r=".63"/>
<circle cx="276.8" cy="215.8" r=".63"/>
<circle cx="353" cy="205.6" r=".63"/>
<circle cx="38.1" cy="223.4" r=".63"/>
<circle cx="226" cy="220.9" r=".63"/>
<circle cx="271.7" cy="220.9" r=".63"/>
<circle cx="50.8" cy="256.4" r=".63"/>
<circle cx="58.4" cy="256.4" r=".63"/>
<circle cx="124.4" cy="253.9" r=".63"/>
<circle cx="132" cy="253.9" r=".63"/>
<circle cx="134.6" cy="269.1" r=".63"/>
<circle cx="134.6" cy="276.7" r=".63"/>
<circle cx="180.3" cy="261.5" r=".63"/>
<circle cx="185.4" cy="271.6" r=".63"/>
</g>
<path d="M195.5 152.3h-177.7" fill="none" stroke="#000" stroke-width=".3" stroke-dasharray=".7 1.4"/>
<g font-size="12.3">
<text x="75.8" y="21.8">Fixed Load</text>
<text x="329.8" y="75.1">ADC</text>
<text x="60.8" y="166.5">UART-RS485</text>
</g>
<g font-size="7.4">
<text x="331.3" y="260.2">Sparrow Fixture</text>
<text x="314.4" y="269">Fixed Load. UART-RS485.</text>
</g>
<g font-size="4.9">
<text x="41.7" y="8.7">1</text>
<text x="108" y="8.7">2</text>
<text x="174.7" y="8.7">3</text>
<text x="241.5" y="8.7">4</text>
<text x="308.3" y="8.7">5</text>
<text x="375.1" y="8.7">6</text>
<text x="5.1" y="46.5">D</text>
<text x="411.1" y="46.5">D</text>
<text x="5.2" y="115.8">C</text>
<text x="411.3" y="115.8">C</text>
<text x="5.2" y="185.2">B</text>
<text x="411.3" y="185.2">B</text>
<text x="5.1" y="254">A</text>
<text x="411.1" y="254.2">A</text>
<text x="302.5" y="279.6">A3</text>
<text x="341" y="278.4">ESH10000540</text>
<text x="403.8" y="278.4">3</text>
<text x="41.7" y="291.8">1</text>
<text x="108" y="291.8">2</text>
<text x="174.7" y="291.8">3</text>
<text x="241.5" y="291.8">4</text>
<text x="308.3" y="291.8">5</text>
<text x="375.1" y="291.8">6</text>
</g>
<text font-size="3.5" x="339.1" y="100.1">ADC</text>
<g font-size="3.2">
<text x="66.4" y="28.3">R178</text>
<text x="67.1" y="31.5">2K2</text>
<text x="63.5" y="37.5">Q4</text>
<text x="25.8" y="44.1">GND_SW0</text>
<text x="199.1" y="45.1">Vout = Vin*R2 / (R1+R2)</text>
<text x="206.6" y="50.1">Vout = Vin / 2</text>
<text x="66.4" y="56.2">R177</text>
<text x="67.1" y="59.4">2K2</text>
<text x="201" y="58.8">R235</text>
<text x="244.2" y="58.8">R270</text>
<text x="63.5" y="65.4">Q5</text>
<text x="200.9" y="61.9">100K</text>
<text x="244.2" y="61.9">120R</text>
<text x="114.3" y="69.5">GND_SW0_OUT</text>
<text x="200.9" y="69.5">100K</text>
<text x="201" y="66.4">R236</text>
<text x="244.2" y="69.5">120R</text>
<text x="244.2" y="66.4">R269</text>
<text x="25.8" y="72.1">GND_SW1</text>
<text x="114.3" y="74.6">GND_SW1_OUT</text>
<text x="200.9" y="77.2">100K</text>
<text x="201" y="74">R237</text>
<text x="244.2" y="77.2">120R</text>
<text x="244.2" y="74">R268</text>
<text x="114.3" y="79.7">GND_SW2_OUT</text>
<text x="201" y="81.6">R238</text>
<text x="244.2" y="81.6">R267</text>
<text x="114.3" y="84.8">GND_SW3_OUT</text>
<text x="144" y="88.8" transform="rotate(-90 144 88.8)">IDC N-Top Module</text>
<text x="200.9" y="84.8">100K</text>
<text x="244.2" y="84.8">120R</text>
<text x="66.4" y="91.8">R176</text>
<text x="67.1" y="94.9">2K2</text>
<text x="257.8" y="94.6">C86</text>
<text x="267.9" y="94.6">C87</text>
<text x="278.1" y="94.6">C88</text>
<text x="288.2" y="94.6">C89</text>
<text x="330.1" y="95.9">U40</text>
<text x="335.5" y="90.8">Addr: 0x49</text>
<text x="360.4" y="90.5">3V3</text>
<text x="393.4" y="90.5">3V3</text>
<text x="22.1" y="97" transform="rotate(-90 22.1 97)">IO Expander</text>
<text x="63.5" y="100.9">Q4</text>
<text x="211.3" y="98.6" transform="rotate(-90 211.3 98.6)">R241</text>
<text x="214.4" y="98.7" transform="rotate(-90 214.4 98.7)">100K</text>
<text x="219" y="98.6" transform="rotate(-90 219 98.6)">R242</text>
<text x="222" y="98.7" transform="rotate(-90 222 98.7)">100K</text>
<text x="226.6" y="98.6" transform="rotate(-90 226.6 98.6)">R243</text>
<text x="229.6" y="98.7" transform="rotate(-90 229.6 98.7)">100K</text>
<text x="234.2" y="98.6" transform="rotate(-90 234.2 98.6)">R244</text>
<text x="237.2" y="98.7" transform="rotate(-90 237.2 98.7)">100K</text>
<text x="257.8" y="100.2">220n</text>
<text x="267.9" y="100.2">220n</text>
<text x="278.1" y="100.2">220n</text>
<text x="288.2" y="100.2">220n</text>
<text x="25.8" y="107.6">GND_SW2</text>
<text x="327.8" y="103.5">1</text>
<text x="330.8" y="105.1">CH0</text>
<text x="347.9" y="105.1">VDD</text>
<text x="356.3" y="103.5">16</text>
<text x="327.8" y="108.6">2</text>
<text x="327.8" y="113.6">3</text>
<text x="330.9" y="110.2">CH1</text>
<text x="348.4" y="112.7">SDA</text>
<text x="356.3" y="111.1">15</text>
<text x="368.2" y="112.7">SDA1</text>
<text x="66.4" y="119.7">R175</text>
<text x="327.8" y="118.7">4</text>
<text x="330.8" y="115.3">CH2</text>
<text x="348.9" y="117.8">SCL</text>
<text x="356.3" y="116.2">14</text>
<text x="368.2" y="117.8">SCL1</text>
<text x="67.1" y="122.9">2K2</text>
<text x="327.8" y="123.8">5</text>
<text x="330.8" y="125.4">CH4</text>
<text x="330.8" y="120.3">CH3</text>
<text x="382.7" y="122.2" transform="rotate(-90 382.7 122.2)">Fixture Link</text>
<text x="394.2" y="121.4" transform="rotate(-90 394.2 121.4)">R231</text>
<text x="397.2" y="120.7" transform="rotate(-90 397.2 120.7)">10K</text>
<text x="401.8" y="121.4" transform="rotate(-90 401.8 121.4)">R232</text>
<text x="404.8" y="120.7" transform="rotate(-90 404.8 120.7)">10K</text>
<text x="63.5" y="128.9">Q5</text>
<text x="215.5" y="126.3">Vout = (V+ - V-)*R2 / (R1+R2+R3)</text>
<text x="224.9" y="131.4">Vout = (V+ - V-) / 12</text>
<text x="327.8" y="128.9">6</text>
<text x="330.9" y="130.5">CH5</text>
<text x="350.9" y="127.9">A0</text>
<text x="356.3" y="126.3">12</text>
<text x="356.3" y="131.4">13</text>
<text x="25.8" y="135.6">GND_SW3</text>
<text x="236.5" y="137.5">R206</text>
<text x="259.4" y="137.5">R247</text>
<text x="327.8" y="134">7</text>
<text x="330.8" y="135.6">CH6</text>
<text x="350.9" y="133">A1</text>
<text x="359.1" y="136.2">VREF</text>
<text x="236.4" y="140.6">140K</text>
<text x="259.4" y="140.6">120R</text>
<text x="288.2" y="142.8">C92</text>
<text x="327.8" y="139">8</text>
<text x="330.8" y="140.6">CH7</text>
<text x="348.9" y="143.2">REF</text>
<text x="356.3" y="141.6">10</text>
<text x="395.4" y="138.3" transform="rotate(-90 395.4 138.3)">NM</text>
<text x="269.2" y="147.9">NM C85</text>
<text x="288.2" y="148.5">27p</text>
<text x="326.2" y="146.6">11</text>
<text x="330.8" y="148.3">COM</text>
<text x="347.9" y="148.3">GND</text>
<text x="356.3" y="146.6">9</text>
<text x="394.2" y="146.8" transform="rotate(-90 394.2 146.8)">R233</text>
<text x="397.2" y="145.3" transform="rotate(-90 397.2 145.3)">0R</text>
<text x="401.8" y="146.8" transform="rotate(-90 401.8 146.8)">R234</text>
<text x="404.8" y="145.3" transform="rotate(-90 404.8 145.3)">0R</text>
<text x="249.4" y="151.9" transform="rotate(-90 249.4 151.9)">R239</text>
<text x="252.5" y="151.2" transform="rotate(-90 252.5 151.2)">14K</text>
<text x="275.5" y="153.6">100n</text>
<text x="288.2" y="153">C93</text>
<text x="330.1" y="154.8">EGP10000946</text>
<text x="236.5" y="157.8">R205</text>
<text x="237.2" y="161">14K</text>
<text x="259.4" y="161">120R</text>
<text x="259.4" y="157.8">R248</text>
<text x="288.2" y="158.6">27p</text>
<text x="330.1" y="157.4">ADS7828EB</text>
<text x="236.5" y="165.4">R208</text>
<text x="259.4" y="165.4">R245</text>
<text x="236.4" y="168.6">140K</text>
<text x="259.4" y="168.6">120R</text>
<text x="288.2" y="170.8">C90</text>
<text x="36.2" y="177.1">5V</text>
<text x="66" y="179.7">U18</text>
<text x="120" y="177.1">5V</text>
<text x="249.4" y="179.9" transform="rotate(-90 249.4 179.9)">R240</text>
<text x="252.5" y="179.2" transform="rotate(-90 252.5 179.2)">14K</text>
<text x="269.2" y="175.9">NM C84</text>
<text x="288.2" y="176.4">27p</text>
<text x="351" y="177.1">5V</text>
<text x="62.1" y="184.7">16</text>
<text x="66.8" y="184.7">VCC</text>
<text x="236.5" y="185.8">R207</text>
<text x="259.4" y="185.8">R246</text>
<text x="275.5" y="181.5">100n</text>
<text x="288.2" y="180.9">C91</text>
<text x="335.6" y="180.7">R277</text>
<text x="335.6" y="183.8">120R</text>
<text x="344.1" y="182.2">NM</text>
<text x="37.4" y="189.1" transform="rotate(-90 37.4 189.1)">NM</text>
<text x="177.8" y="187.3">U24</text>
<text x="237.2" y="188.9">14K</text>
<text x="259.4" y="188.9">120R</text>
<text x="288.2" y="186.6">27p</text>
<text x="335.6" y="188.3">R276</text>
<text x="335.6" y="191.4">120R</text>
<text x="344.1" y="189.8">NM</text>
<text x="36.1" y="197.6" transform="rotate(-90 36.1 197.6)">R128</text>
<text x="39.1" y="196.9" transform="rotate(-90 39.1 196.9)">10K</text>
<text x="63.7" y="192.4">7</text>
<text x="66.8" y="192.4">DOUT2</text>
<text x="93.6" y="192.4">DIN2</text>
<text x="102.3" y="192.4">10</text>
<text x="119.9" y="197.6" transform="rotate(-90 119.9 197.6)">R275</text>
<text x="122.9" y="196.9" transform="rotate(-90 122.9 196.9)">10K</text>
<text x="175.4" y="194.9">2</text>
<text x="198.8" y="192.4">12</text>
<text x="198.8" y="197.4">11</text>
<text x="375.8" y="194">RS485_RX+</text>
<text x="48.6" y="201">R179</text>
<text x="62.1" y="202.5">14</text>
<text x="66.8" y="202.5">DOUT1</text>
<text x="93.6" y="202.5">DIN1</text>
<text x="102.3" y="202.5">11</text>
<text x="175.4" y="202.5">3</text>
<text x="178.5" y="202.5">RE</text>
<text x="211.9" y="201">R64</text>
<text x="335.6" y="201">R278</text>
<text x="344.1" y="202.5">NM</text>
<text x="375.8" y="199.1">RS485_RX-</text>
<text x="16.1" y="204.1">UART_RXD</text>
<text x="49.4" y="204.1">30R</text>
<text x="211.1" y="204.1">120R</text>
<text x="335.6" y="204.1">120R</text>
<text x="335.6" y="208.6">R279</text>
<text x="48.6" y="211.1">R129</text>
<text x="50.2" y="214.3">0R</text>
<text x="62.1" y="212.7">13</text>
<text x="66.8" y="212.7">RIN1</text>
<text x="90.6" y="212.7">ROUT1</text>
<text x="102.3" y="212.7">12</text>
<text x="112.1" y="211.1">R183</text>
<text x="113.7" y="214.3">0R</text>
<text x="120.6" y="212.7">NM</text>
<text x="175.4" y="210.1">4</text>
<text x="178.5" y="210.1">DE</text>
<text x="198.8" y="215.2">10</text>
<text x="335.6" y="211.7">120R</text>
<text x="344.1" y="210.1">NM</text>
<text x="14.5" y="221.2" transform="rotate(-90 14.5 221.2)">Fixture Link</text>
<text x="48.6" y="221.3">R184</text>
<text x="175.4" y="217.8">5</text>
<text x="198.8" y="220.3">9</text>
<text x="375.8" y="221.9">RS485_TX+</text>
<text x="375.8" y="216.8">RS485_TX-</text>
<text x="398" y="220.9" transform="rotate(-90 398 220.9)">IDC N-Top Module</text>
<text x="16.3" y="224.4">UART_TXD</text>
<text x="50.2" y="224.4">0R</text>
<text x="63.7" y="222.8">8</text>
<text x="66.8" y="222.8">RIN2</text>
<text x="90.6" y="222.8">ROUT2</text>
<text x="102.3" y="222.8">9</text>
<text x="63.7" y="230.4">2</text>
<text x="66.8" y="230.4">VS+</text>
<text x="95.3" y="230.4">C1+</text>
<text x="102.3" y="230.4">1</text>
<text x="106.4" y="233.6">C22</text>
<text x="116.8" y="233.6">1u</text>
<text x="177.8" y="231">EGP10001593</text>
<text x="177.8" y="233.6">MAX491</text>
<text x="63.7" y="235.5">6</text>
<text x="66.8" y="235.5">VS-</text>
<text x="96.1" y="235.5">C1-</text>
<text x="102.3" y="235.5">3</text>
<text x="44.4" y="244.4">C25</text>
<text x="52.1" y="244.4">C24</text>
<text x="95.3" y="243.1">C2+</text>
<text x="102.3" y="243.1">4</text>
<text x="178.4" y="245.7">5V</text>
<text x="44.4" y="250.1">1u</text>
<text x="52.1" y="250.1">1u</text>
<text x="62.1" y="248.2">15</text>
<text x="66.8" y="248.2">GND</text>
<text x="96.1" y="248.2">C2-</text>
<text x="102.3" y="248.2">5</text>
<text x="106.4" y="246.3">C23</text>
<text x="116.8" y="246.3">1u</text>
<text x="142.2" y="248.2">U42</text>
<text x="66" y="253.9">EGP10001745</text>
<text x="66" y="256.4">TRSF3232EIPWR</text>
<text x="139.9" y="253.3">1</text>
<text x="143" y="253.3">1A</text>
<text x="157.9" y="253.3">1Y</text>
<text x="163.3" y="253.3">6</text>
<text x="139.9" y="260.9">2</text>
<text x="143" y="260.9">GND</text>
<text x="155.2" y="260.9">VCC</text>
<text x="163.3" y="260.9">5</text>
<text x="186.5" y="260.9">14</text>
<text x="190.5" y="258.4">U24</text>
<text x="191.2" y="262.5">VCC</text>
<text x="139.9" y="268.5">3</text>
<text x="143" y="268.5">2A</text>
<text x="157.9" y="268.5">2Y</text>
<text x="163.3" y="268.5">4</text>
<text x="188.1" y="266">6</text>
<text x="191.2" y="267.6">GND1</text>
<text x="21.1" y="270.2">RS485_EN</text>
<text x="122.5" y="271.3" transform="rotate(-90 122.5 271.3)">R157</text>
<text x="125.5" y="270.6" transform="rotate(-90 125.5 270.6)">10K</text>
<text x="188.1" y="271.1">7</text>
<text x="191.2" y="272.7">GND2</text>
<text x="261.3" y="271.6" transform="rotate(-90 261.3 271.6)">ESD562 D12</text>
<text x="281.6" y="271.6" transform="rotate(-90 281.6 271.6)">ESD562 D13</text>
<text x="14.5" y="277.3" transform="rotate(-90 14.5 277.3)">IO Expander</text>
<text x="142.2" y="279.3">SN74LVC2G06</text>
<text x="142.2" y="276.7">EGP10000938</text>
<text x="190.5" y="276.7">EGP10001593</text>
<text x="190.5" y="279.3">MAX491</text>
</g>
<g font-size="2.5">
<text x="63.5" y="43.8">2N7002DW</text>
<text x="63.5" y="71.7">2N7002DW</text>
<text x="63.5" y="107.3">2N7002DW</text>
<text x="63.5" y="135.2">2N7002DW</text>
<text x="268.1" y="285.2">Martin Johansson</text>
<text x="340.3" y="285.2">6</text>
<text x="353" y="285.2">15</text>
<text x="389.9" y="285.2">15/12/2025:16:28</text>
</g>
<g font-size="1.8">
<text x="300.9" y="253.8">TITLE</text>
<text x="300.9" y="273.6">SIZE</text>
<text x="310.8" y="273.6">DWG NO</text>
<text x="400" y="273.6">REV</text>
<text x="251.4" y="283.5">DRAWN BY</text>
<text x="300.9" y="283.5">SCALE</text>
<text x="330.6" y="283.5">SHEET</text>
<text x="346.9" y="283.7">of</text>
</g>
<g font-size="1.1">
<text x="57.6" y="37.1">6</text>
<text x="53.8" y="42.9">2</text>
<text x="57.6" y="44.7">1</text>
<text x="57.6" y="65">6</text>
<text x="53.8" y="70.8">2</text>
<text x="57.6" y="72.6">1</text>
<text x="57.6" y="100.6">3</text>
<text x="53.8" y="106.4">5</text>
<text x="57.6" y="108.2">4</text>
<text x="57.6" y="128.5">3</text>
<text x="53.8" y="134.3">5</text>
<text x="57.6" y="136.1">4</text>
</g>
</svg>
